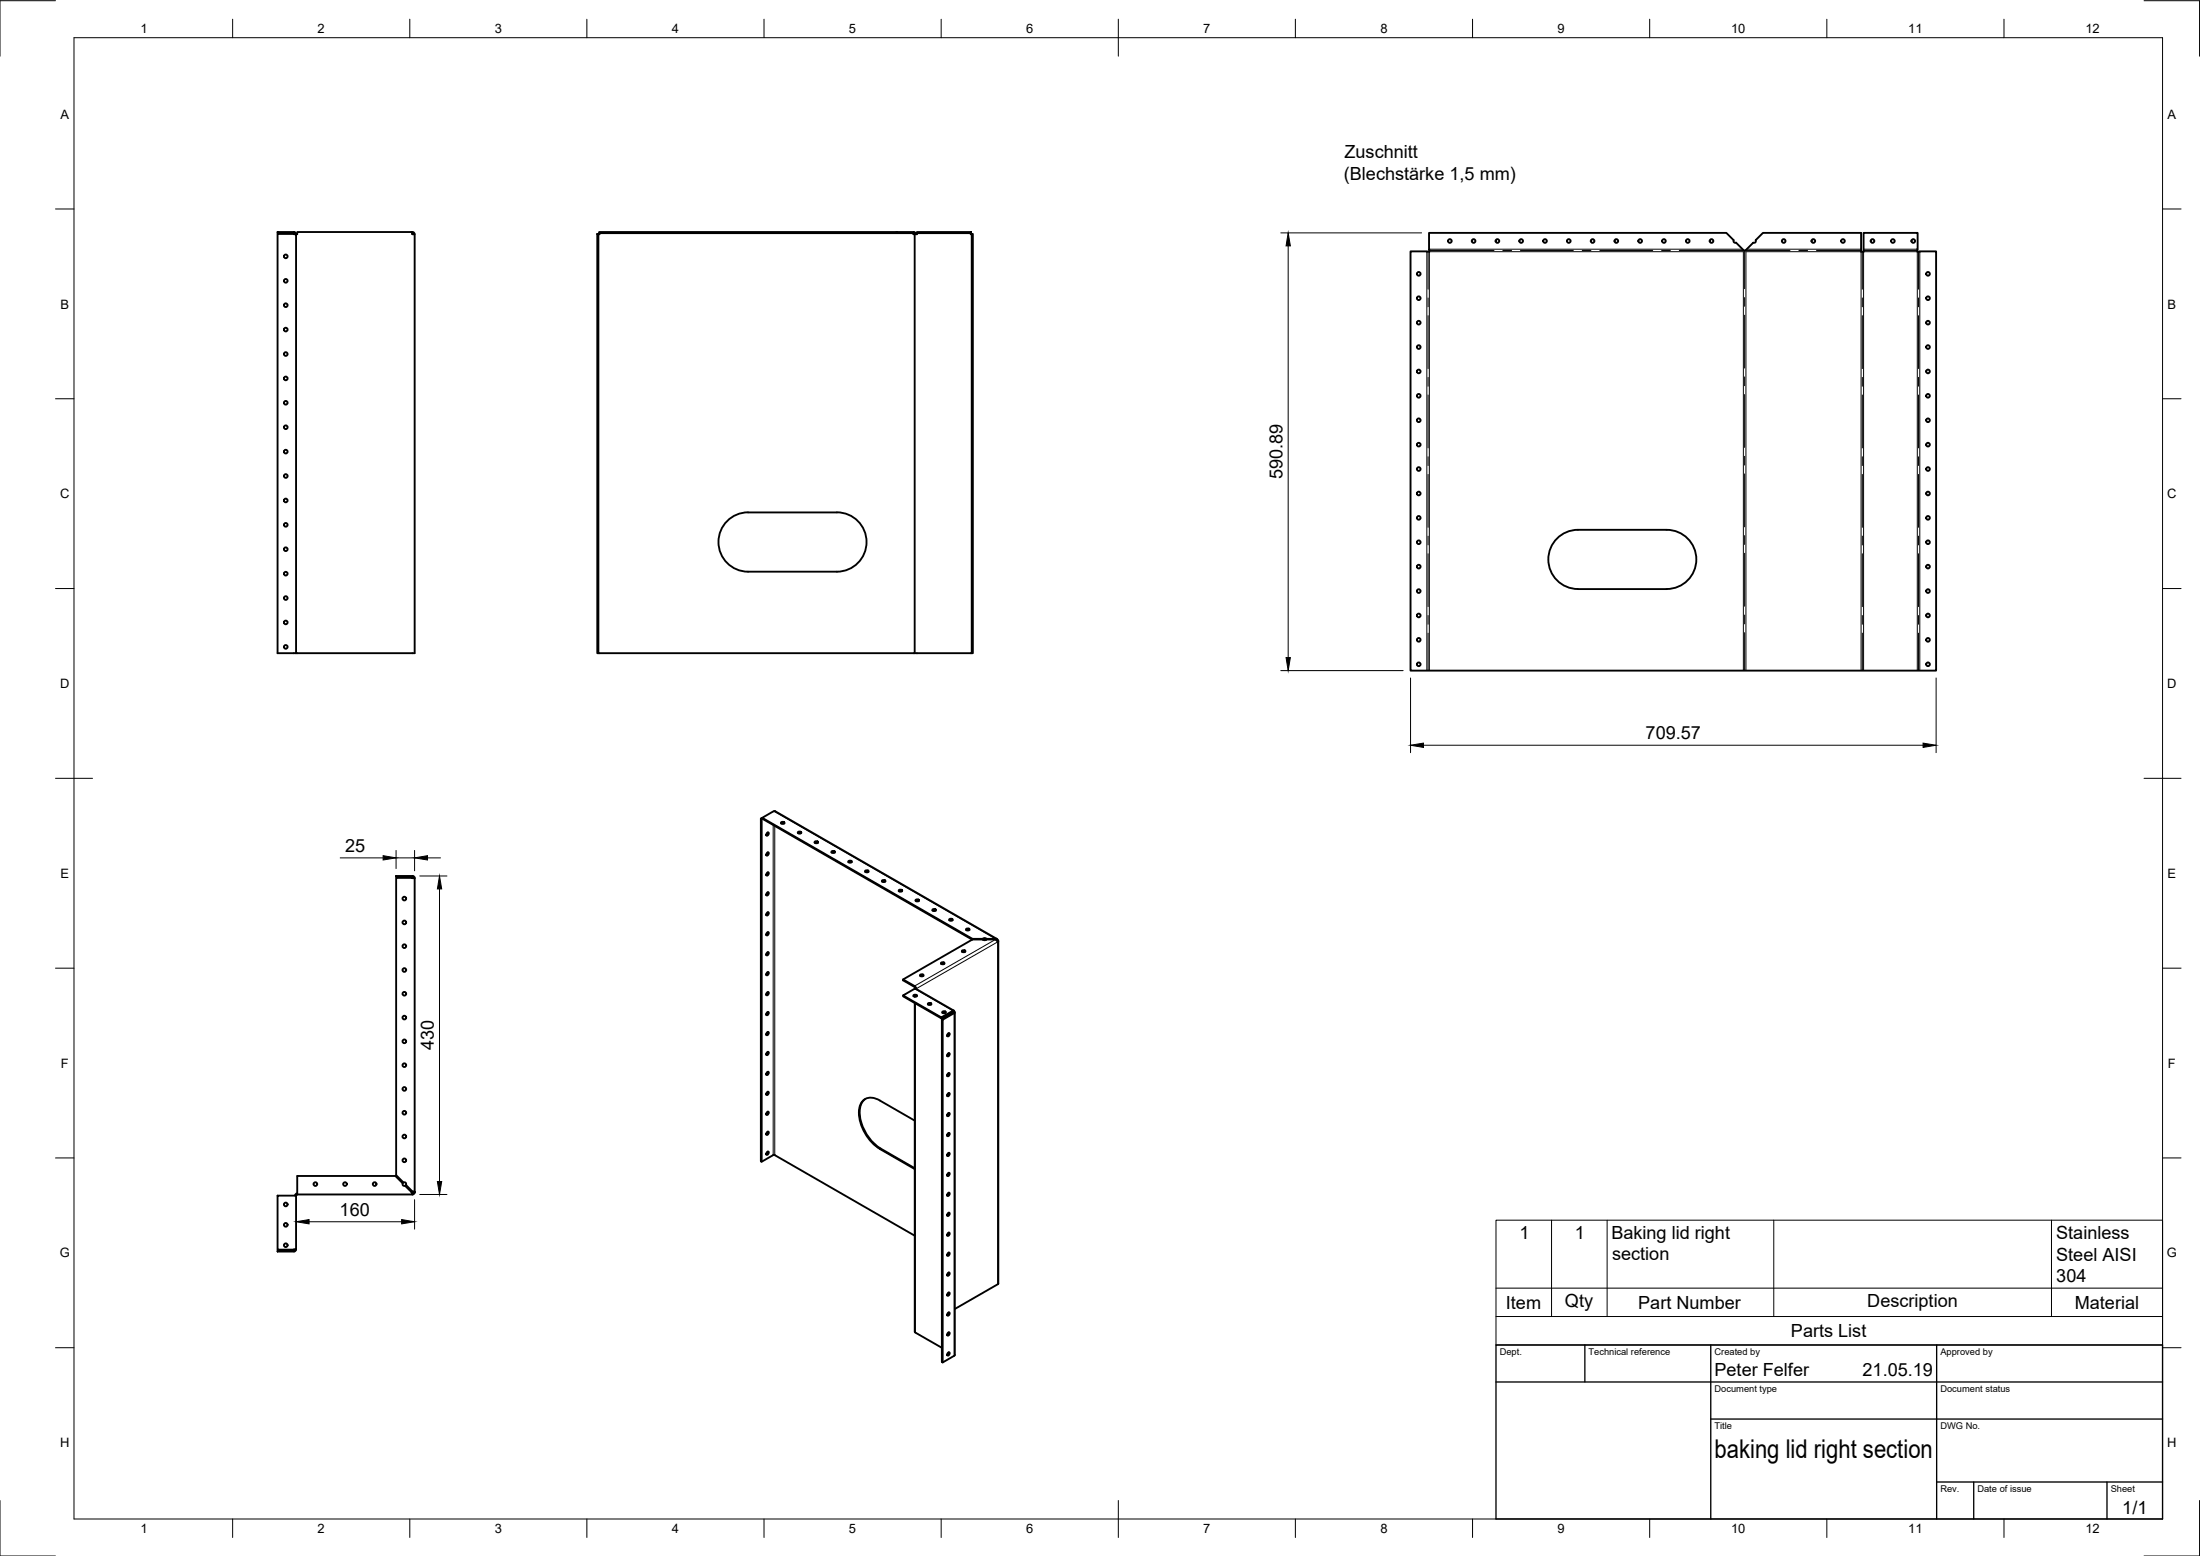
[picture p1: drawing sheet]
<svg xmlns="http://www.w3.org/2000/svg" width="594mm" height="420mm" viewBox="0 0 594 420" stroke-linecap="round" stroke-linejoin="round" font-family="sans-serif">
<!-- layer: Visible -->
<g fill="none" stroke="#000" stroke-width=".51">
<path d="M75 63.2h4.9v113.2h-4.9zM75 62.7h4.4v.2h-4.4zM79.4 62.6l.4 .2 .2 .4M79.4 62.9l.3 .3M111.2 62.7l.2 .5M111.2 62.7h-30.9v.5h-.4M111.2 62.7h.2l-.1 .2M111.4 63.2h.1M111.4 63.2h.6v113.2h-32.1M111.4 62.7l.4 .1 .2 .4M111.4 62.9l.3 .3M161.3 63.2h.3v113.2h-.3z"/>
<path d="M161.9 62.9v.3h-.3M242.1 62.7h-80.3v.2h80.5M242.3 62.9v-.2l4.4-.1 .4 .2 .2 .4M242.3 62.9h4.4l.3 .3M242.3 62.7h-.2v.2M246.5 62.9l.2 .3M246.6 62.9l.1 .3h.3M247 63.2v113.2M247.6 62.9v.3h-.6M247.6 62.7h14.6v.2h-14.6zM262.1 62.9v.3h.3M262.4 63.2h.3v113.2h-.3z"/>
<path d="M468.8 65.5l-.6-.1-.1-.5-1.9-2h-80.3l.1 5.1-5.1-.1v113.2h141.9v-113.2l-5.1 .1 .1-5.1h-14.6v5.1h-.6v-5.1h-26.5l-2 2-.1 .5-.6 .1-2.2 2.2-.3-.1-2.1-2.1M202 138.4h24M226 138.3a8 8 0 0 1 8 8.1 8 8 0 0 1-8 8h-24a8 8 0 0 1-8-8 8 8 0 0 1 8-8.1M420.4 145.4a8 8 0 0 1 5.7-2.3h24a8 8 0 0 1 8 8 8 8 0 0 1-8 7.9h-24a8 8 0 0 1-7.4-4.9 8 8 0 0 1 1.7-8.7zM161.6 176.4h100.8M209.3 219l59.9 34.5M209.3 219h-.4l-3.1 1.8 56.8 32.7M107 236.5h4.4v.3h-4.4zM111.4 236.5l.4 .2 .2 .4M111.4 236.8l.3 .3M205.5 221l.3 .1M205.7 221.1v92.6"/>
<path d="M205.8 221.1v-.3l-.3 .2v92.6l.2 .1 3.1-1.8h.4l37.8 21.8M205.8 221.1l56.7 32.6M207.1 230.4l.3-.3 .2 .3-.2 .4-.3 .3-.2-.3zM207.1 235.7l.3-.2 .2 .3-.2 .4-.3 .3-.2-.3zM207.1 225l.3-.2 .2 .2-.2 .5-.3 .2-.2-.3zM207.4 230.1l-.1 .5-.4 .3M207.4 235.5l-.1 .5-.4 .3M207.4 224.8l-.1 .4-.4 .3M210.9 222.3l.5-.1 .4 .1M211 222l.5-.1 .3 .4-.6 .2-.3-.2zM215.5 224.9l.4-.1 .5 .1M215.6 224.6l.4-.1 .4 .4-.6 .2-.4-.2z"/>
<path d="M220 227.6l.4-.2 .5 .2M220.1 227.2l.5-.1 .3 .4-.6 .2-.3-.2zM224.5 230.2l.5-.2 .4 .2M224.6 229.8h.5l.4 .3-.6 .2-.4-.2zM229.1 232.8l.4-.2 .5 .2M229.2 232.5l.5-.1 .3 .3-.6 .3-.3-.3zM233.6 235.4l.5-.2 .4 .2M233.7 235.1l.5-.1 .4 .4-.7 .2-.3-.2zM238.2 238l.4-.2 .5 .2M238.3 237.7l.4-.1 .4 .4-.6 .2-.4-.2zM207.1 241.1l.3-.2 .2 .3-.2 .4-.3 .2-.2-.2zM207.1 251.9l.3-.2 .2 .2-.2 .5-.3 .2-.2-.2z"/>
<path d="M207.1 257.3l.3-.2 .2 .2-.2 .5-.3 .2-.2-.3zM207.1 246.5l.3-.2 .2 .3-.2 .4-.3 .2-.2-.2zM207.4 240.9l-.1 .5-.4 .3M207.4 251.7l-.1 .5-.4 .3M207.4 257.1l-.1 .5-.4 .3M207.4 246.3l-.1 .5-.4 .3M242.7 240.6l.5-.1 .4 .1M242.8 240.3l.5-.1 .3 .4-.6 .2-.3-.2zM247.3 243.2l.4-.1 .5 .1M247.4 242.9h.4l.4 .3-.6 .2-.4-.2zM251.8 245.9l.5-.2 .4 .2M251.9 245.5h.5l.3 .3-.6 .2-.3-.2z"/>
<path d="M254.2 259.9l.5-.1 .3 .4-.6 .2-.3-.2zM256.3 248.5l.5-.2 .4 .2M256.4 248.2l.5-.1 .4 .3-.6 .2-.4-.2zM259.8 257l.4-.2 .5 .2M259.9 256.6h.4l.4 .3-.6 .2-.4-.2zM260.9 251.1l.4-.2 .5 .2M261 250.8l.5-.1 .3 .4-.6 .2-.3-.2zM265.4 253.5h-2.8v.2M265.4 253.7h-2.8l-18.7 10.8M265.4 253.5v.2M265.4 253.5l.5-.2 .5 .2M265.4 253.7l.5 .2 .5-.2"/>
<path d="M265.4 253.7l.5-.1 .4 .1M266.3 253.7h2.5M268.8 253.7a.31 .31 0 0 1 .4-.2 .31 .31 0 0 1 .2 .4l-.2 .1M268.8 253.7l.6 .6 .2-.1-.2-.4M268.8 253.5h-2.5v.2M269 253.8l.2 .1M269.3 254h.1M269.6 254.1v92.5M207.1 262.7l.3-.2 .2 .2-.2 .5-.3 .2-.2-.3zM207.1 273.4l.3-.2 .2 .3-.2 .4-.3 .2-.2-.2zM207.1 278.8l.3-.2 .2 .3-.2 .4-.3 .2-.2-.2zM207.1 268.1l.3-.2 .2 .2-.2 .5-.3 .2-.2-.3z"/>
<path d="M207.4 262.5l-.1 .4-.4 .3M207.4 273.2l-.1 .5-.4 .3M207.4 278.6l-.1 .5-.4 .3M207.4 267.9l-.1 .4-.4 .3M243.9 268.8v.2l10.3 6M246.7 269l.4-.2 .5 .2M246.8 268.7l.5-.1 .3 .3-.6 .2-.3-.2zM247 267l-3.1 1.8 10.3 5.9 3-1.8M247 266.3l-3.1-1.8v.2l3.1 1.8M247 266.3l.4 .7M247 266.5l.2 .4M247 270.8v88.8l7.3 4.3"/>
<path d="M247 268.8v.4M247.2 266.9l.2 .1M247.2 266.9h-.1M247.3 266.9l-.3 .1M247.3 267l10.2 5.9M247.4 267h.1M248.5 263.5l.4-.2 .5 .2M248.6 263.2l.4-.1 .4 .3-.6 .2-.4-.2zM250.6 271.2l.4-.1 .5 .1M250.7 270.9l.5-.1 .3 .4-.6 .2-.4-.2zM254.1 260.2l.5-.1 .4 .1M254.3 275.2v92.6l.3 .1 3.3-2"/>
<path d="M254.5 273.5l.4-.2 .5 .2M254.6 273.1h.4l.4 .3-.6 .2-.4-.2zM255.9 279.2l.4-.2 .2 .2-.2 .5-.4 .2-.1-.3zM256.2 279l-.1 .4-.3 .4M257.2 272.9h.4l.1 .2M257.3 272.9v.3l-3.1 1.8v-.3M257.3 273.1l.2 .2M257.5 273.3v.2M257.7 273.6l-.2-.1-3.2 1.7 .3 .2M257.7 273.2l-.2 .1M257.7 273.1l.1 .4-.1 .1-3.1 1.8v92.5M257.8 273.4v92.5"/>
<path d="M207.1 284.2l.3-.2 .2 .3-.2 .4-.3 .2-.2-.2zM207.1 295l.3-.2 .2 .2-.2 .5-.3 .2-.2-.3zM207.1 289.6l.3-.2 .2 .2-.2 .5-.3 .2-.2-.3zM207.4 284l-.1 .5-.4 .3M207.4 294.8l-.1 .5-.4 .3M207.4 289.4l-.1 .5-.4 .3M233.7 296.7a5.1 5.1 0 0 0-1.3 5.5 12.7 12.7 0 0 0 5.4 7.9l9.2 5.3M255.9 295.3l.4-.2 .2 .3-.2 .4-.4 .2-.1-.2zM255.9 289.9l.4-.2 .2 .3-.2 .4-.4 .2-.1-.2zM255.9 284.6l.4-.2 .2 .2-.2 .5-.4 .2-.1-.3zM256.2 295.1l-.1 .5-.3 .3M256.2 289.7l-.1 .5-.3 .3"/>
<path d="M256.2 284.4l-.1 .4-.3 .3M207.1 305.8l.3-.2 .2 .2-.2 .5-.3 .2-.2-.3zM207.1 311.1l.3-.2 .2 .3-.2 .4-.3 .2-.2-.2zM207.1 300.4l.3-.2 .2 .2-.2 .5-.3 .2-.2-.3zM207.4 305.6l-.1 .4-.4 .3M207.4 311l-.1 .4-.4 .3M207.4 300.2l-.1 .5-.4 .3M237.6 310.2l9.4 5.5M247 302.6l-9.4-5.4a3.5 3.5 0 0 0-4-.4 3.5 3.5 0 0 0-1.7 3.6 12.5 12.5 0 0 0 5.7 9.8M255.9 306.1l.4-.2 .2 .3-.2 .4-.4 .2-.1-.2zM255.9 311.5l.4-.2 .2 .2-.2 .5-.4 .2-.1-.3zM255.9 300.7l.4-.2 .2 .3-.2 .4-.4 .2-.1-.2z"/>
<path d="M255.9 316.9l.4-.2 .2 .2-.2 .5-.4 .2-.1-.3zM256.2 305.9l-.1 .5-.3 .3M256.2 311.3l-.1 .4-.3 .4M256.2 300.5l-.1 .5-.3 .3M256.2 316.7l-.1 .4-.3 .4M75 337.7h4.4v.2h-4.4zM75 322.9h4.9v14.5h-4.9zM79.7 337.3l-.3 .4M80 337.3l-.2 .5-.4 .1M80.3 322.2l-.5 .2-.1 .4M80.3 322.5l-.3 .3M109.4 320.2l1.8 1.7"/>
<path d="M109.4 320.2l-.6-.1-.1-.6-1.9-2h-26.5v5M111.2 321.9l.2 .6zM111.4 321.7l-1.8-1.7-.1-.6-.6-.1-1.9-2v-80.3l5 .1v84.8l-.6-.2 .6 .2-.1 .3-.5 .3h-31.1M111.7 321.9l-.3 .3M255.9 338.4l.4-.2 .2 .3-.2 .4-.4 .2-.1-.2zM255.9 333l.4-.2 .2 .3-.2 .4-.4 .2-.1-.2zM255.9 327.7l.4-.2 .2 .2-.2 .5-.4 .2-.1-.3zM255.9 322.3l.4-.2 .2 .2-.2 .5-.4 .2-.1-.3zM256.2 338.2l-.1 .5-.3 .3M256.2 332.8l-.1 .5-.3 .3M256.2 327.4l-.1 .5-.3 .3M256.2 322l-.1 .5-.3 .3"/>
<path d="M255.9 360l.4-.2 .2 .2-.2 .5-.4 .2-.1-.3zM255.9 349.2l.4-.2 .2 .2-.2 .5-.4 .2-.1-.2zM255.9 343.8l.4-.2 .2 .3-.2 .4-.4 .2-.1-.2zM255.9 354.6l.4-.2 .2 .2-.2 .5-.4 .2-.1-.3zM256.2 359.8l-.1 .4-.3 .3M256.2 349l-.1 .5-.3 .3M256.2 343.6l-.1 .5-.3 .3M256.2 354.4l-.1 .4-.3 .4M269.6 346.6l-11.8 6.9M255.9 365.4l.4-.3 .2 .3-.2 .4-.4 .3-.1-.3zM256.2 365.1l-.1 .5-.3 .3"/>
<circle cx="77.2" cy="75.8" r=".5"/>
<circle cx="77.2" cy="69.2" r=".5"/>
<circle cx="383.1" cy="73.9" r=".5"/>
<circle cx="391.5" cy="65.1" r=".5"/>
<circle cx="397.9" cy="65.1" r=".5"/>
<circle cx="404.4" cy="65.1" r=".5"/>
<circle cx="410.8" cy="65.1" r=".5"/>
<circle cx="417.2" cy="65.1" r=".5"/>
<circle cx="423.6" cy="65.1" r=".5"/>
<circle cx="430.1" cy="65.1" r=".5"/>
<circle cx="436.5" cy="65.1" r=".5"/>
<circle cx="442.9" cy="65.1" r=".5"/>
<circle cx="449.3" cy="65.1" r=".5"/>
<circle cx="455.8" cy="65.1" r=".5"/>
<circle cx="462.2" cy="65.1" r=".5"/>
<circle cx="481.7" cy="65.1" r=".5"/>
<circle cx="489.7" cy="65.1" r=".5"/>
<circle cx="497.7" cy="65.1" r=".5"/>
<circle cx="505.6" cy="65.1" r=".5"/>
<circle cx="511.1" cy="65.1" r=".5"/>
<circle cx="516.6" cy="65.1" r=".5"/>
<circle cx="520.6" cy="73.9" r=".5"/>
<circle cx="77.2" cy="82.4" r=".5"/>
<circle cx="77.2" cy="95.6" r=".5"/>
<circle cx="77.2" cy="89" r=".5"/>
<circle cx="383.1" cy="87.1" r=".5"/>
<circle cx="383.1" cy="93.7" r=".5"/>
<circle cx="383.1" cy="80.5" r=".5"/>
<circle cx="520.6" cy="80.5" r=".5"/>
<circle cx="520.6" cy="93.7" r=".5"/>
<circle cx="520.6" cy="87.1" r=".5"/>
<circle cx="77.2" cy="115.4" r=".5"/>
<circle cx="77.2" cy="108.8" r=".5"/>
<circle cx="77.2" cy="102.2" r=".5"/>
<circle cx="383.1" cy="113.5" r=".5"/>
<circle cx="383.1" cy="106.9" r=".5"/>
<circle cx="383.1" cy="100.3" r=".5"/>
<circle cx="520.6" cy="113.5" r=".5"/>
<circle cx="520.6" cy="106.9" r=".5"/>
<circle cx="520.6" cy="100.3" r=".5"/>
<circle cx="77.2" cy="122" r=".5"/>
<circle cx="77.2" cy="128.5" r=".5"/>
<circle cx="77.2" cy="135.1" r=".5"/>
<circle cx="383.1" cy="126.7" r=".5"/>
<circle cx="383.1" cy="133.3" r=".5"/>
<circle cx="383.1" cy="120.1" r=".5"/>
<circle cx="383.1" cy="139.8" r=".5"/>
<circle cx="520.6" cy="120.1" r=".5"/>
<circle cx="520.6" cy="139.8" r=".5"/>
<circle cx="520.6" cy="126.7" r=".5"/>
<circle cx="520.6" cy="133.3" r=".5"/>
<circle cx="77.2" cy="141.7" r=".5"/>
<circle cx="77.2" cy="148.3" r=".5"/>
<circle cx="77.2" cy="154.9" r=".5"/>
<circle cx="383.1" cy="153" r=".5"/>
<circle cx="383.1" cy="146.4" r=".5"/>
<circle cx="383.1" cy="159.6" r=".5"/>
<circle cx="520.6" cy="159.6" r=".5"/>
<circle cx="520.6" cy="153" r=".5"/>
<circle cx="520.6" cy="146.4" r=".5"/>
<circle cx="77.2" cy="174.7" r=".5"/>
<circle cx="77.2" cy="168.1" r=".5"/>
<circle cx="77.2" cy="161.5" r=".5"/>
<circle cx="383.1" cy="166.2" r=".5"/>
<circle cx="383.1" cy="172.8" r=".5"/>
<circle cx="383.1" cy="179.4" r=".5"/>
<circle cx="520.6" cy="172.8" r=".5"/>
<circle cx="520.6" cy="166.2" r=".5"/>
<circle cx="520.6" cy="179.4" r=".5"/>
<circle cx="109.2" cy="249.1" r=".5"/>
<circle cx="109.2" cy="255.5" r=".5"/>
<circle cx="109.2" cy="242.6" r=".5"/>
<circle cx="109.2" cy="261.9" r=".5"/>
<circle cx="109.2" cy="268.3" r=".5"/>
<circle cx="109.2" cy="274.8" r=".5"/>
<circle cx="109.2" cy="287.6" r=".5"/>
<circle cx="109.2" cy="294" r=".5"/>
<circle cx="109.2" cy="281.2" r=".5"/>
<circle cx="85.2" cy="319.7" r=".5"/>
<circle cx="93.2" cy="319.7" r=".5"/>
<circle cx="101.2" cy="319.7" r=".5"/>
<circle cx="109.2" cy="313.3" r=".5"/>
<circle cx="109.2" cy="306.9" r=".5"/>
<circle cx="109.2" cy="300.5" r=".5"/>
<circle cx="77.2" cy="336.2" r=".5"/>
<circle cx="77.2" cy="330.7" r=".5"/>
<circle cx="77.2" cy="325.2" r=".5"/>
</g>
<!-- layer: Visible Narrow -->
<g fill="none" stroke="#000" stroke-width=".27">
<path d="M385.3 68v113.1M386 67.3h84.6M471.7 67.3h30.9M503.2 67.3h14.5M518.4 68v113.1M386 181.1v-113.1h84.8v113.1M471.5 181.1v-113.1h31.1v113.1M503.2 181.1v-113.1h14.5v113.1M209 219.1l59.8 34.4M208.8 222.8v89.1M209.2 223v88.9M268.8 253.7l-21.8 12.6v.2"/>
<path d="M247 267l10.2 5.9M247.2 268.8v.4M247.2 271v88.8M247.4 267l22-12.7v92.5M257.3 273.2l.2 .3M257.7 273.6v92.5M237.8 310.1l-.2 .1"/>
</g>
<!-- layer: Bend Center -->
<g fill="none" stroke="#000" stroke-width=".27">
<path d="M385.6 68v10.1M386 67.6h17.4M405.8 67.6h2.4M410.6 67.6h14.3M427.2 67.6h2.4M432 67.6h14.3M448.7 67.6h2.4M453.5 67.6h17.4M471.1 67.7v10.3M471.3 67.6h12.1M485.8 67.6h2.3M490.5 67.6h12.1"/>
<path d="M502.9 68v10.1M503.2 67.6h14.5M518.1 68v10.1M385.6 80.5v2.3M385.6 85.2v14.3M471.1 80.3v2.4M471.1 85.1v14.3M502.9 80.5v2.3M502.9 85.2v14.3M518.1 80.5v2.3M518.1 85.2v14.3M385.6 101.9v2.4"/>
<path d="M385.6 106.7v14.2M471.1 101.8v2.4M471.1 106.5v14.3M502.9 101.9v2.4M502.9 106.7v14.2M518.1 101.9v2.4M518.1 106.7v14.2M385.6 123.3v2.4M385.6 128.1v14.3M471.1 123.2v2.4M471.1 128v14.3M502.9 123.3v2.4"/>
<path d="M502.9 128.1v14.3M518.1 123.3v2.4M518.1 128.1v14.3M385.6 144.8v2.4M385.6 149.5v14.3M471.1 144.6v2.4M471.1 149.4v14.3M502.9 144.8v2.4M502.9 149.5v14.3M518.1 144.8v2.4M518.1 149.5v14.3M385.6 166.2v2.4"/>
<path d="M385.6 171v10.1M471.1 166.1v2.4M471.1 170.8v10.3M502.9 166.2v2.4M502.9 171v10.1M518.1 166.2v2.4M518.1 171v10.1"/>
</g>
<!-- layer: TitleBlock -->
<path d="M404 363.2h180v47h-180zM404 373.2h180M428 363.2v10M462 363.2v47M523 363.2v47M462 383.2h122M523 400.2h61M533 400.2v10M569 400.2v10" fill="none" stroke="#000" stroke-width=".36"/>
<!-- layer: Border -->
<g fill="none" stroke="#000" stroke-width=".27">
<path d="M15 .2h-15v15M20 10.2h564v400h-564zM62.8 5.2v5M110.7 5.2v5M158.5 5.2v5M206.3 5.2v5M254.1 5.2v5M302 5.2v10M349.8 5.2v5M397.6 5.2v5M445.5 5.2v5M493.3 5.2v5"/>
<path d="M541.1 5.2v5M579 .2h15v15M15 56.4h5M584 56.4h5M15 107.7h5M584 107.7h5M15 158.9h5M584 158.9h5M15 210.2h10M579 210.2h10M15 261.4h5M584 261.4h5"/>
<path d="M15 312.7h5M584 312.7h5M15 363.9h5M584 363.9h5M0 405.2v15h15M62.8 410.2v5M110.7 410.2v5M158.5 410.2v5M206.3 410.2v5M254.1 410.2v5M302 405.2v10M349.8 410.2v5"/>
<path d="M397.6 410.2v5M445.5 410.2v5M493.3 410.2v5M541.1 410.2v5M594 405.2v15h-15"/>
</g>
<!-- layer: FD_Dimensions -->
<g fill="none" stroke="#000" stroke-width=".27">
<path d="M345.9 62.9h38M347.9 66.4v111.2M345.9 181.1h33M380.9 183.1v20.1M522.8 183.1v20.1M384.4 201.2h134.9M91.9 231.6h11.6M107 229.6v4.9M107 231.6h5M112 229.6v5.5M113.3 236.5h7.4M115.4 231.6h3.6"/>
<path d="M118.7 240v79M83.5 329.9h25M112 323.9v8M113.3 322.5h7.4"/>
</g>
<path d="M347.9 62.9l.5 3.5h-1.1zM347.3 177.6h1.1l-.5 3.5zM380.9 201.2l3.5-.5v1.1zM519.3 200.7l3.5 .5-3.5 .6zM103.5 231.1l3.5 .5-3.5 .6zM112 231.6l3.4-.5v1.1zM118.7 236.5l.6 3.5h-1.2zM118.1 319h1.2l-.6 3.5zM79.9 329.9l3.6-.6v1.2zM108.5 329.3l3.5 .6-3.5 .6z" fill="#000" stroke="#000" stroke-width=".27"/>
<!-- layer: Parts Lists -->
<path d="M404 329.5h180v33.7h-180zM419 329.5v26M434 329.5v26M479 329.5v26M554 329.5v26M404 355.5h180M404 347.8h180" fill="none" stroke="#000" stroke-width=".27"/>
<text font-size="7" x="463" y="393.7">baking lid right section</text>
<g font-size="4.9">
<text x="363.1" y="42.7">Zuschnitt</text>
<text x="362.9" y="48.6">(Blechstärke 1,5 mm)</text>
<text x="346.3" y="129.5" transform="rotate(-90 346.3 129.5)">590.89</text>
<text x="444.4" y="199.7">709.57</text>
<text x="93.2" y="230.1">25</text>
<text x="117.1" y="283.5" transform="rotate(-90 117.1 283.5)">430</text>
<text x="91.7" y="328.3">160</text>
<text x="410.3" y="334.5">1</text>
<text x="425.3" y="334.5">1</text>
<text x="435.1" y="334.5">Baking lid right</text>
<text x="555.2" y="334.5">Stainless</text>
<text x="435.3" y="340.3">section</text>
<text x="555.2" y="340.4">Steel AISI</text>
<text x="555.3" y="346.3">304</text>
<text x="406.7" y="353.4">Item</text>
<text x="422.6" y="352.9">Qty</text>
<text x="442.4" y="353.4">Part Number</text>
<text x="504.2" y="352.9">Description</text>
<text x="560.3" y="353.4">Material</text>
<text x="483.6" y="361.1">Parts List</text>
<text x="463" y="371.7">Peter Felfer</text>
<text x="503" y="371.7">21.05.19</text>
<text x="573.1" y="408.8">1/1</text>
</g>
<g font-size="3.5">
<text x="37.9" y="8.9">1</text>
<text x="85.8" y="8.9">2</text>
<text x="133.6" y="8.9">3</text>
<text x="181.4" y="8.9">4</text>
<text x="229.3" y="8.9">5</text>
<text x="277.1" y="8.9">6</text>
<text x="324.9" y="8.9">7</text>
<text x="372.7" y="8.9">8</text>
<text x="420.6" y="8.9">9</text>
<text x="467.4" y="8.9">10</text>
<text x="515.3" y="8.9">11</text>
<text x="563.1" y="8.9">12</text>
<text x="16.3" y="32">A</text>
<text x="585.3" y="32">A</text>
<text x="16.3" y="83.3">B</text>
<text x="585.3" y="83.3">B</text>
<text x="16.2" y="134.6">C</text>
<text x="585.2" y="134.6">C</text>
<text x="16.2" y="185.8">D</text>
<text x="585.2" y="185.8">D</text>
<text x="16.3" y="237">E</text>
<text x="585.3" y="237">E</text>
<text x="16.4" y="288.3">F</text>
<text x="585.4" y="288.3">F</text>
<text x="16.1" y="339.6">G</text>
<text x="585.1" y="339.6">G</text>
<text x="16.2" y="390.8">H</text>
<text x="585.2" y="390.8">H</text>
<text x="37.9" y="413.9">1</text>
<text x="85.8" y="413.9">2</text>
<text x="133.6" y="413.9">3</text>
<text x="181.4" y="413.9">4</text>
<text x="229.3" y="413.9">5</text>
<text x="277.1" y="413.9">6</text>
<text x="324.9" y="413.9">7</text>
<text x="372.7" y="413.9">8</text>
<text x="420.6" y="413.9">9</text>
<text x="467.4" y="413.9">10</text>
<text x="515.3" y="413.9">11</text>
<text x="563.1" y="413.9">12</text>
</g>
<g font-size="2.5">
<text x="405" y="366">Dept.</text>
<text x="429" y="366">Technical reference</text>
<text x="463" y="366">Created by</text>
<text x="524" y="366">Approved by</text>
<text x="463" y="376">Document type</text>
<text x="524" y="376">Document status</text>
<text x="463" y="386">Title</text>
<text x="524" y="386">DWG No.</text>
<text x="524" y="403">Rev.</text>
<text x="534" y="403">Date of issue</text>
<text x="570" y="403">Sheet</text>
</g>
</svg>
